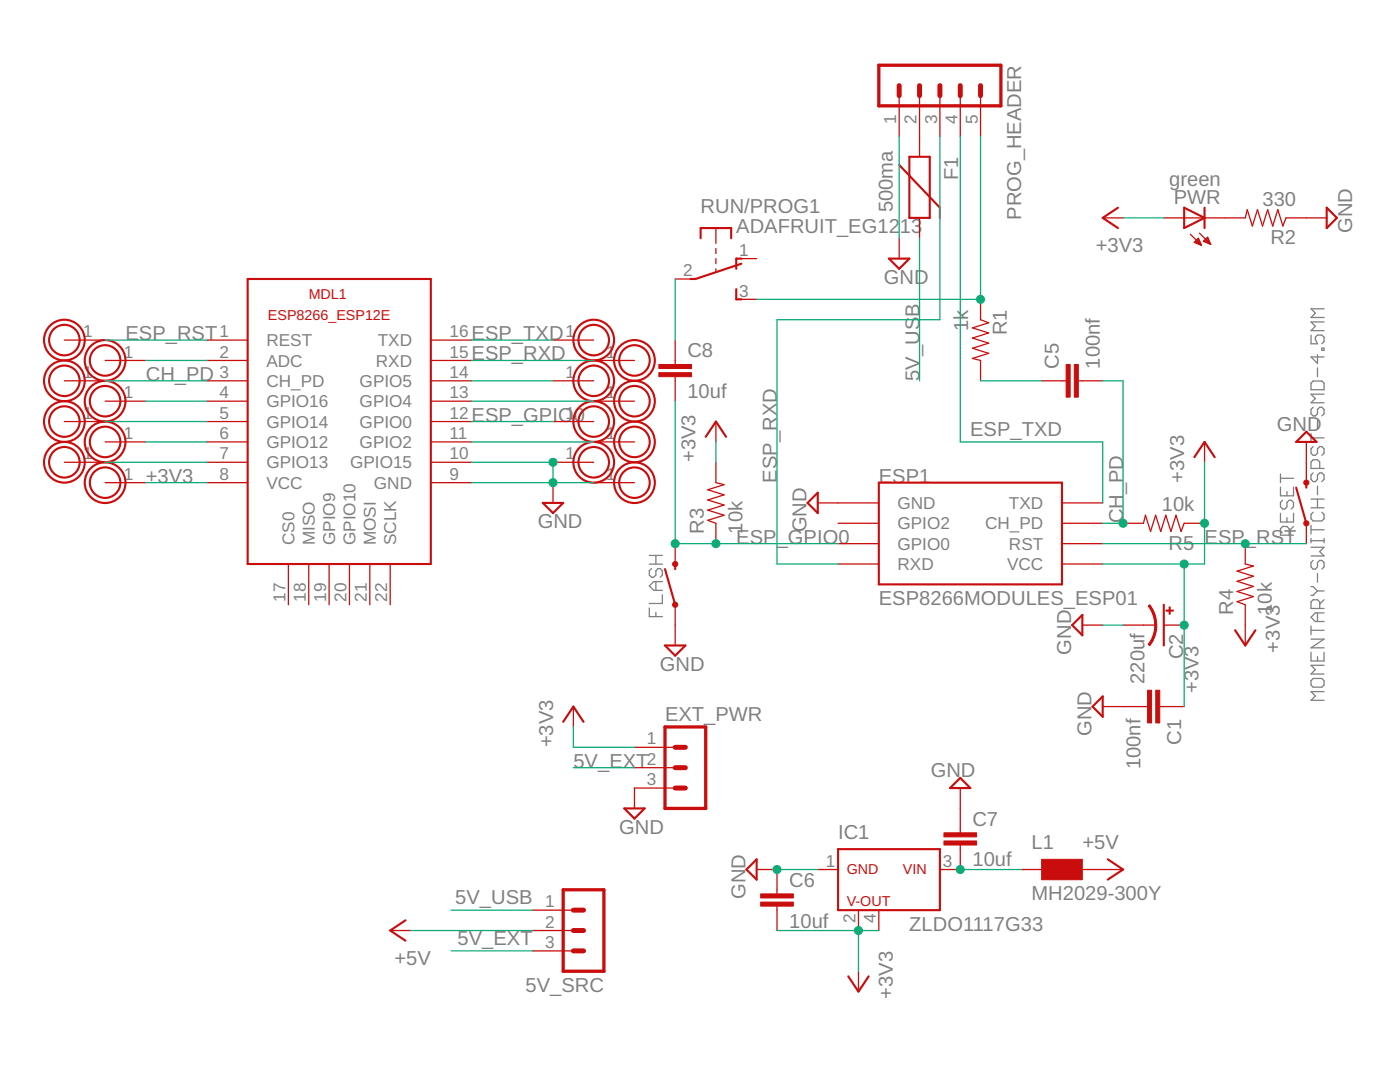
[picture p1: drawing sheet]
<svg xmlns="http://www.w3.org/2000/svg" width="279mm" height="216mm" viewBox="0 0 279 216" stroke-linecap="round" stroke-linejoin="round" font-family="sans-serif">
<g fill="none" stroke="#808080" stroke-width=".25">
<path d="M261.6 66.9v1.7h1.3l-.4-.9v-.4l.4-.4h.9l.4 .4v.9l-.4 .4M262.1 76h1.7l.4 .5v1.3h-2.6v-1.3zM262.9 70.8v1.7l-1.3-1.3h2.6M262.9 73.4v1.7M263.8 69.5h.4v.4h-.4zM264.2 78.7h-2.6l.9 .8-.9 .9h2.6M264.2 64.2h-2.6l.9 .9-.9 .9h2.6M264.2 61.6h-2.6l.9 .9-.9 .9h2.6M255.5 94.6v1.7M255.5 97.2v1.7h2.6v-1.7M255.5 95.4h2.6M256 99.8l-.5 .4v.9l.5 .5h.4l.4-.5v-.9l.5-.4h.4l.4 .4v.9l-.4 .5"/>
<path d="M256.8 98.1v.8M261.6 86.5v1.7M261.6 99.6h2.6M261.6 87.4h2.6M262.1 81.3l-.5 .4v.9l.5 .4h.4l.4-.4v-.9l.5-.4h.4l.4 .4v.9l-.4 .4M262.1 89.1l-.5 .5v.8l.5 .4h.4l.4-.4v-.8l.5-.5h.4l.4 .5v.8l-.4 .4M262.1 94.4l-.5 .4v.9l.5 .4h.4l.4-.4v-.9l.5-.4h.4l.4 .4v.9l-.4 .4M262.9 83.9v1.7M262.9 97v1.7M262.9 99.6v1.7M263.4 93.5v-1.3l-.5-.5h-.8l-.5 .5v1.3h2.6M129.6 112.6h2.6"/>
<path d="M129.6 110.8h2.6M130 113.5l-.4 .4v.8l.4 .5h.5l.4-.5v-.8l.4-.4h.5l.4 .4v.8l-.4 .5M130.9 110.8v1.8M130.9 116.1v1.7M132.2 118.7v1.7h-2.6M132.2 116.1h-1.7l-.9 .8 .9 .9h1.7M255.5 102.4v1.8h2.6v-1.8M256.8 103.3v.9M257.3 106.8v-1.3l-.5-.4h-.8l-.5 .4v1.3h2.6M258.1 105.1l-.8 .8M261.6 104.8v1.8M261.6 107.4v.9"/>
<path d="M261.6 117.1h.5l.8 .8M261.6 109.2h2.6l-.8 .9 .8 .8h-2.6M261.6 107.9h2.6M261.6 105.7h2.6M261.6 101.3h2.6M262.1 102.2l-.5 .4v.9l.5 .4h1.7l.4-.4v-.9l-.4-.4M262.1 111.8l-.5 .4v.9l.5 .5h.4l.4-.5v-.9l.5-.4h.4l.4 .4v.9l-.4 .5M262.9 114.4v1.8M262.9 117.9l-.8 .9h-.5M262.9 117.9h1.3M264.2 107.4v.9M264.2 119.7l-.8 .8"/>
<path d="M129.6 121.3v1.7h2.6M130.9 122.2v.8M261.6 124.9v1.7M261.6 130.2v1.7h2.6v-1.7M261.6 127.5h2.6l-2.6 1.8h2.6M261.6 125.8h2.6M262.1 135.4h1.7l.4 .4v.9l-.4 .4h-1.7l-.5-.4v-.9zM262.9 122.3v1.7M262.9 131v.9M263.4 121.4v-1.3l-.5-.4h-.8l-.5 .4v1.3h2.6M264.2 138h-2.6l.9 .9-.9 .8h2.6M264.2 132.8h-2.6l.9 .8-.9 .9h2.6"/>
<path d="M264.2 122.3h-1.7l-.9 .9 .9 .8h1.7"/>
</g>
<g fill="none" stroke="#c90d0c" stroke-width=".42">
<path d="M179.5 32.9l8.1 8.5v2.1M181.5 31.3h4v12.2h-4zM49.4 55.7h36.6v56.8h-36.6zM139.8 47.5v-2h6.1v2M146.9 57.7v2h1.1M148 51.6h-1.1v2M148 52.6l-9.2 3.1h-1M177.4 51.6h4.1l-2 2zM223.1 41.4l-3 2.1 3 2M236.3 41.4l4.1 2.1-4.1 2zM240.4 41.4v4.1M264.8 41.4l2 2.1-2 2z"/>
<path d="M140.8 87.2l2.1-3.1 2 3.1M163.2 98.3v4.1l-2-2zM175.4 96.3h36.5v20.3h-36.5zM238.4 91.2l2-3 2 3M258.7 97.3l2 7.1M260.7 86.1l2 2.1h-4zM260.7 96.3v1M108.3 100.4h4.1l-2 2zM132.7 113.6l2 7.1M134.7 112.5v1.1M132.7 128.8h4.1l-2.1 2zM216 122.7v4.1l-2-2.1z"/>
<path d="M220.1 139v4l-2.1-2zM232.3 120.7v8.1M246.5 125.8l2 3 2-3M112.4 144l2-3 2.1 3M189.6 157.2l2-2 2.1 2zM124.6 161.3h4.1l-2.1 2zM151 171.5v4l-2-2zM167.3 169.4h20.3v12.2h-20.3zM221.1 171.5l3 2-3 2M80.9 183.6l-3 2.1 3 2M169.3 194.8l2 3.1 2.1-3.1"/>
<circle cx="12.8" cy="67.9" r="4.1"/>
<circle cx="12.8" cy="76" r="4.1"/>
<circle cx="12.8" cy="76" r="3"/>
<circle cx="12.8" cy="67.9" r="3"/>
<circle cx="21" cy="71.9" r="4.1"/>
<circle cx="21" cy="71.9" r="3"/>
<circle cx="118.5" cy="76" r="4.1"/>
<circle cx="118.5" cy="67.9" r="4.1"/>
<circle cx="118.5" cy="67.9" r="3"/>
<circle cx="118.5" cy="76" r="3"/>
<circle cx="126.6" cy="71.9" r="4.1"/>
<circle cx="126.6" cy="71.9" r="3"/>
<circle cx="12.8" cy="92.2" r="4.1"/>
<circle cx="12.8" cy="84.1" r="4.1"/>
<circle cx="12.8" cy="84.1" r="3"/>
<circle cx="12.8" cy="92.2" r="3"/>
<circle cx="21" cy="80.1" r="4.1"/>
<circle cx="21" cy="88.2" r="4.1"/>
<circle cx="21" cy="96.3" r="4.1"/>
<circle cx="21" cy="80.1" r="3"/>
<circle cx="21" cy="88.2" r="3"/>
<circle cx="21" cy="96.3" r="3"/>
<circle cx="118.5" cy="84.1" r="4.1"/>
<circle cx="118.5" cy="92.2" r="4.1"/>
<circle cx="118.5" cy="84.1" r="3"/>
<circle cx="118.5" cy="92.2" r="3"/>
<circle cx="126.6" cy="80.1" r="4.1"/>
<circle cx="126.6" cy="88.2" r="4.1"/>
<circle cx="126.6" cy="96.3" r="4.1"/>
<circle cx="126.6" cy="80.1" r="3"/>
<circle cx="126.6" cy="88.2" r="3"/>
<circle cx="126.6" cy="96.3" r="3"/>
</g>
<g fill="none" stroke="#c90d0c" stroke-width=".25">
<path d="M179.5 19.1v8.1M183.5 19.1v12.2M187.6 19.1v8.1M191.6 19.1v8.1M195.7 19.1v8.1M134.7 55.7h4.1M142.9 45.5v3.1M142.9 49.6v1M142.9 51.6v1M142.9 53.6v.7M146.9 51.6h4.1M146.9 59.7h4.1"/>
<path d="M179.5 47.5v4.1M183.5 43.5v4M195.7 59.7v4.1l1.6 .6-3.2 1 3.2 1-3.2 1.1 3.2 1-3.2 1 3.2 1-3.2 1 1.6 .4v4.1M220.1 43.5h4M232.3 43.5h16.2l.4-1.7 1 3.3 1.1-3.3 1 3.3 1-3.3 1 3.3 1-3.3 1 3.3 .6-1.6h8.2M237.6 46.7l2.2 2.3M238.4 48.4l1.4 .6M238.4 48.4l.8-.9 .6 1.5M238.4 48.3h1.1M238.6 48.1h.8M238.8 47.9h.5M238.8 48.6h.8"/>
<path d="M239 47.7h.2M239.3 48.8h.4M239.4 46.5l2.2 2.3M240.2 48.2l1.4 .6M240.2 48.2l.8-.9 .6 1.5M240.2 48.1h1.1M240.4 47.9h.9M240.6 47.7h.6M240.6 48.3h.8M240.8 47.5h.3M241.2 48.6h.3M12.8 76h8.2"/>
<path d="M12.8 67.9h8.2M21 71.9h8.1M41.3 71.9h8.1M41.3 76h8.1M41.3 67.9h8.1M86 71.9h8.1M86 76h8.1M86 67.9h8.1M110.4 76h8.1M110.4 67.9h8.1M118.5 71.9h8.1M134.7 67.9v4.8"/>
<path d="M134.7 75.2v4.9M207.9 76h4.9M215.2 76h4.9M12.8 84.1h8.2M12.8 92.2h8.2M21 96.3h8.1M21 88.2h8.1M21 80.1h8.1M41.3 96.3h8.1M41.3 84.1h8.1M41.3 88.2h8.1M41.3 80.1h8.1"/>
<path d="M41.3 92.2h8.1M86 96.3h8.1M86 84.1h8.1M86 88.2h8.1M86 80.1h8.1M86 92.2h8.1M110.4 84.1h8.1M110.4 92.2h8.1M110.4 96.3v4.1M118.5 96.3h8.1M118.5 88.2h8.1M118.5 80.1h8.1"/>
<path d="M142.9 84.1v4.1M142.9 92.2v4.1l1.6 .4-3.3 1 3.3 1-3.3 1.1 3.3 1-3.3 1 3.3 1-3.3 1 1.7 .6v4.1M240.4 88.2v4M260.7 88.2v8.1M57.6 112.5v8.2M61.6 112.5v8.2M65.7 112.5v8.2M69.7 112.5v8.2M73.8 112.5v8.2M77.9 112.5v8.2M134.7 108.5v4M163.2 100.4h12.2"/>
<path d="M167.3 104.4h8.1M167.3 108.5h8.1M167.3 112.5h8.1M211.9 100.4h8.2M211.9 104.4h8.2M211.9 108.5h8.2M211.9 112.5h8.2M224.1 104.4h4.1l.4-1.6 1 3.2 1-3.2 1 3.2 1.1-3.2 1 3.2 1-3.2 1 3.2 .6-1.6h4.1M248.5 108.5v4l1.6 .4-3.2 1.1 3.2 1-3.2 1 3.2 1-3.2 1 3.2 1-3.2 1.1 1.6 .6v8.1M260.7 104.4v4.1M134.7 120.7v8.1M216 124.7h4.1"/>
<path d="M224.1 124.7h6.5M232.3 124.7h4M114.4 141v4.1M126.6 149.1h8.1M126.6 153.2h8.1M134.7 157.2h-8.1v4.1M191.6 157.2v9M220.1 141h8.9M231.5 141h4.8M151 173.5h4.1v4.9M163.2 173.5h4.1M191.6 168.6v4.9h-4"/>
<path d="M203.8 173.5h4.1M216 173.5h8.1M77.9 185.7h4M106.3 185.7h8.1M106.3 181.6h8.1M106.3 189.7h8.1M155.1 180.8v4.9M171.3 181.6v4.1M171.3 193.8v4.1M175.4 181.6v4.1"/>
</g>
<path d="M175.4 13h24.3v8.1h-24.3zM132.7 145.1h8.1v16.2h-8.1zM112.4 177.5h8.1v16.3h-8.1z" fill="none" stroke="#c90d0c" stroke-width=".66"/>
<path d="M179.5 17.1v2M183.5 17.1v2M187.6 17.1v2M191.6 17.1v2M195.7 17.1v2M134.7 157.2h2.1M134.7 153.2h2.1M134.7 149.1h2.1M114.4 189.7h2.1M114.4 185.7h2.1M114.4 181.6h2.1" fill="none" stroke="#c90d0c" stroke-width=".99"/>
<g fill="#c90d0c" stroke="#c90d0c" stroke-width=".2">
<path d="M229 137.7h.8v6.6h-.8z"/>
<path d="M230.7 137.7h.8v6.6h-.8z"/>
<path d="M214.4 72.7h.8v6.5h-.8z"/>
<path d="M212.8 72.7h.8v6.5h-.8z"/>
<path d="M151.8 180h6.5v.8h-6.5z"/>
<path d="M151.8 178.4h6.5v.8h-6.5z"/>
<path d="M188.4 167.8h6.5v.8h-6.5z"/>
<path d="M188.4 166.2h6.5v.8h-6.5z"/>
<path d="M207.9 171.5h8.1v4h-8.1z"/>
<path d="M131.5 74.4h6.5v.8h-6.5z"/>
<path d="M131.5 72.7h6.5v.8h-6.5z"/>
<path d="M233.3 121.1h.2v1.5h-.2z"/>
<path d="M232.7 121.7h1.4v.2h-1.4z"/>
</g>
<g fill="#c90d0c" stroke="#c90d0c" stroke-width=".2">
<path d="M230.5 124.7h.4v.4a6.8 6.8 0 0 1-1.4 3.7l-.4-.2a6.2 6.2 0 0 0 1.4-3.9z" fill-rule="evenodd"/>
<path d="M229.2 120.9l.3-.2 .2 .3a6.4 6.4 0 0 1 1.1 3.7h-.4a6.4 6.4 0 0 0-1.2-3.8z" fill-rule="evenodd"/>
<circle cx="260.7" cy="104.4" r=".52"/>
<circle cx="260.7" cy="96.3" r=".52"/>
<circle cx="134.7" cy="120.7" r=".53"/>
<circle cx="134.7" cy="112.6" r=".52"/>
</g>
<g fill="none" stroke="#0dab76" stroke-width=".25">
<path d="M179.5 27.2v20.3M187.6 27.2v36.6h-32.5v48.7h12.2M191.6 27.2v61h28.5v12.2M195.7 27.2v32.5h-44.7M134.7 55.7v12.2M183.5 47.5v28.5M224.1 43.5h8.2M21 67.9h20.3M21 76h20.3M29.1 71.9h12.2M94.1 67.9h16.3M94.1 71.9h24.4"/>
<path d="M94.1 76h16.3M195.7 76h12.2M220.1 76h4v28.4h-4M21 92.2h20.3M21 84.1h20.3M29.1 96.3h12.2M29.1 88.2h12.2M29.1 80.1h12.2M94.1 96.3h24.4M94.1 92.2h16.3v4.1M94.1 88.2h24.4M94.1 84.1h16.3"/>
<path d="M94.1 80.1h24.4M134.7 80.1v28.4h32.6M142.9 88.2v4M240.4 92.2v20.3h-20.3M220.1 108.5h40.6M236.3 112.5v28.5M220.1 124.7h4M114.4 145.1v4h12.2M114.4 153.2h12.2M155.1 173.5h8.1M191.6 173.5h12.2M81.9 185.7h24.4"/>
<path d="M90 181.6h16.3M90 189.7h16.3M155.1 185.7h20.3M171.3 185.7v8.1"/>
</g>
<g fill="#0dab76" stroke="#0dab76" stroke-width=".2">
<circle cx="110.4" cy="96.3" r=".8"/>
<circle cx="110.4" cy="92.2" r=".8"/>
<circle cx="155.1" cy="173.5" r=".8"/>
<circle cx="236.3" cy="112.5" r=".8"/>
<circle cx="240.4" cy="104.4" r=".8"/>
<circle cx="236.3" cy="124.7" r=".8"/>
<circle cx="171.3" cy="185.7" r=".8"/>
<circle cx="224.1" cy="104.4" r=".8"/>
<circle cx="142.9" cy="108.5" r=".8"/>
<circle cx="134.7" cy="108.5" r=".8"/>
<circle cx="248.5" cy="108.5" r=".8"/>
<circle cx="195.7" cy="59.7" r=".8"/>
<circle cx="191.6" cy="173.5" r=".8"/>
</g>
<g font-size="4" fill="#808080">
<text x="191.2" y="36" transform="rotate(-90 191.2 36)">F1</text>
<text x="233.3" y="37.2">green</text>
<text x="234.3" y="40.6">PWR</text>
<text x="251.9" y="41">330</text>
<text x="139.8" y="42.5">RUN/PROG1</text>
<text x="146.9" y="46.5">ADAFRUIT_EG12</text>
<text x="178.2" y="42.4" transform="rotate(-90 178.2 42.4)">500ma</text>
<text x="179.6" y="46.5">13</text>
<text x="203.8" y="43.9" transform="rotate(-90 203.8 43.9)">PROG_HEADER</text>
<text x="269.8" y="46.5" transform="rotate(-90 269.8 46.5)">GND</text>
<text x="218.7" y="50.4">+3V3</text>
<text x="253.5" y="48.7">R2</text>
<text x="176.4" y="56.7">GND</text>
<text x="183.5" y="63.2" transform="rotate(-90 183.5 63.2)">B</text>
<text x="25" y="67.9">ESP_RST</text>
<text x="94.1" y="67.9">ESP_TXD</text>
<text x="94.1" y="71.9">ESP_RXD</text>
<text x="137.2" y="71.3">C8</text>
<text x="193.3" y="66" transform="rotate(-90 193.3 66)">1k</text>
<text x="200.9" y="66.9" transform="rotate(-90 200.9 66.9)">R1</text>
<text x="29.1" y="76">CH_PD</text>
<text x="183.5" y="76" transform="rotate(-90 183.5 76)">5V_US</text>
<text x="211.3" y="73.5" transform="rotate(-90 211.3 73.5)">C5</text>
<text x="219.5" y="73.5" transform="rotate(-90 219.5 73.5)">100nf</text>
<text x="137.2" y="79.4">10uf</text>
<text x="94.1" y="84.1">ESP_GPIO0</text>
<text x="193.6" y="86.9">ESP_TXD</text>
<text x="254.8" y="85.9">GND</text>
<text x="138.8" y="92.2" transform="rotate(-90 138.8 92.2)">+3V3</text>
<text x="29.1" y="96.3">+3V3</text>
<text x="155.1" y="96.3" transform="rotate(-90 155.1 96.3)">ESP_RXD</text>
<text x="175.4" y="96.3">ESP1</text>
<text x="231.9" y="102">10k</text>
<text x="236.3" y="96.3" transform="rotate(-90 236.3 96.3)">+3V3</text>
<text x="107.3" y="105.4">GND</text>
<text x="140.5" y="106.5" transform="rotate(-90 140.5 106.5)">R3</text>
<text x="148.2" y="106.5" transform="rotate(-90 148.2 106.5)">10k</text>
<text x="160.9" y="106.2" transform="rotate(-90 160.9 106.2)">GND</text>
<text x="224.1" y="104.4" transform="rotate(-90 224.1 104.4)">CH_PD</text>
<text x="146.9" y="108.5">ESP_GPIO0</text>
<text x="233.2" y="109.7">R5</text>
<text x="240.4" y="108.5">ESP_RST</text>
<text x="175.4" y="120.7">ESP8266MODULES_ESP01</text>
<text x="246.1" y="122.7" transform="rotate(-90 246.1 122.7)">R4</text>
<text x="253.8" y="122.7" transform="rotate(-90 253.8 122.7)">10k</text>
<text x="213.8" y="130.6" transform="rotate(-90 213.8 130.6)">GND</text>
<text x="236.1" y="131.5" transform="rotate(-90 236.1 131.5)">C2</text>
<text x="255.4" y="130.2" transform="rotate(-90 255.4 130.2)">+3V3</text>
<text x="131.7" y="133.9">GND</text>
<text x="228.4" y="136.5" transform="rotate(-90 228.4 136.5)">220uf</text>
<text x="132.7" y="143.8">EXT_PWR</text>
<text x="239.2" y="138.3" transform="rotate(-90 239.2 138.3)">+3V3</text>
<text x="110.4" y="149.1" transform="rotate(-90 110.4 149.1)">+3V3</text>
<text x="217.8" y="146.9" transform="rotate(-90 217.8 146.9)">GND</text>
<text x="235.7" y="148.6" transform="rotate(-90 235.7 148.6)">C1</text>
<text x="114.4" y="153.2">5V_EXT</text>
<text x="185.7" y="155">GND</text>
<text x="227.6" y="153.5" transform="rotate(-90 227.6 153.5)">100nf</text>
<text x="123.6" y="166.4">GND</text>
<text x="167.3" y="167.4">IC1</text>
<text x="194.1" y="164.8">C7</text>
<text x="194.1" y="172.9">10uf</text>
<text x="205.9" y="169.4">L1</text>
<text x="216" y="169.4">+5V</text>
<text x="148.8" y="179.4" transform="rotate(-90 148.8 179.4)">GND</text>
<text x="157.5" y="176.9">C6</text>
<text x="205.9" y="179.6">MH2029-300Y</text>
<text x="90.9" y="180.4">5V_USB</text>
<text x="157.5" y="185.1">10uf</text>
<text x="181.5" y="185.7">ZLDO1117G33</text>
<text x="91.3" y="188.5">5V_EXT</text>
<text x="78.7" y="192.6">+5V</text>
<text x="104.9" y="197.9">5V_SRC</text>
<text x="178.2" y="199.3" transform="rotate(-90 178.2 199.3)">+3V3</text>
</g>
<g font-size="3.4" fill="#808080">
<text x="178.9" y="24.7" transform="rotate(-90 178.9 24.7)">1</text>
<text x="182.9" y="24.7" transform="rotate(-90 182.9 24.7)">2</text>
<text x="187" y="24.7" transform="rotate(-90 187 24.7)">3</text>
<text x="191.1" y="24.7" transform="rotate(-90 191.1 24.7)">4</text>
<text x="195.1" y="24.7" transform="rotate(-90 195.1 24.7)">5</text>
<text x="147.5" y="51">1</text>
<text x="136.3" y="55.1">2</text>
<text x="147.5" y="59.2">3</text>
<text x="16.6" y="67.3">1</text>
<text x="24.7" y="71.4">1</text>
<text x="43.8" y="71.4">2</text>
<text x="43.8" y="67.3">1</text>
<text x="53.2" y="69.1">REST</text>
<text x="75.4" y="69.1">TXD</text>
<text x="89.7" y="71.4">15</text>
<text x="89.7" y="67.3">16</text>
<text x="112.9" y="67.3">1</text>
<text x="121" y="71.4">1</text>
<text x="16.6" y="75.4">1</text>
<text x="43.8" y="75.4">3</text>
<text x="53.2" y="73.1">ADC</text>
<text x="53.2" y="77.2">CH_PD</text>
<text x="71.8" y="77.2">GPIO5</text>
<text x="75" y="73.1">RXD</text>
<text x="89.7" y="75.4">14</text>
<text x="112.9" y="75.4">1</text>
<text x="16.6" y="83.5">1</text>
<text x="24.7" y="79.5">1</text>
<text x="43.8" y="83.5">5</text>
<text x="43.8" y="79.5">4</text>
<text x="53.2" y="81.3">GPIO16</text>
<text x="71.8" y="81.3">GPIO4</text>
<text x="89.7" y="83.5">12</text>
<text x="89.7" y="79.5">13</text>
<text x="112.9" y="83.5">1</text>
<text x="121" y="79.5">1</text>
<text x="24.7" y="87.6">1</text>
<text x="43.8" y="87.6">6</text>
<text x="53.2" y="89.4">GPIO12</text>
<text x="53.2" y="85.3">GPIO14</text>
<text x="71.8" y="85.3">GPIO0</text>
<text x="71.8" y="89.4">GPIO2</text>
<text x="89.7" y="87.6">11</text>
<text x="121" y="87.6">1</text>
<text x="16.6" y="91.7">1</text>
<text x="24.7" y="95.7">1</text>
<text x="43.8" y="91.7">7</text>
<text x="43.8" y="95.7">8</text>
<text x="53.2" y="93.5">GPIO13</text>
<text x="69.9" y="93.5">GPIO15</text>
<text x="89.7" y="95.7">9</text>
<text x="89.7" y="91.7">10</text>
<text x="112.9" y="91.7">1</text>
<text x="121" y="95.7">1</text>
<text x="53.2" y="97.5">VCC</text>
<text x="74.6" y="97.5">GND</text>
<text x="179.1" y="101.6">GND</text>
<text x="201.4" y="101.6">TXD</text>
<text x="179.1" y="105.6">GPIO2</text>
<text x="196.6" y="105.6">CH_PD</text>
<text x="58.8" y="108.8" transform="rotate(-90 58.8 108.8)">CS0</text>
<text x="62.8" y="108.8" transform="rotate(-90 62.8 108.8)">MISO</text>
<text x="66.9" y="108.8" transform="rotate(-90 66.9 108.8)">GPIO9</text>
<text x="71" y="108.8" transform="rotate(-90 71 108.8)">GPIO10</text>
<text x="75" y="108.8" transform="rotate(-90 75 108.8)">MOSI</text>
<text x="79.1" y="108.8" transform="rotate(-90 79.1 108.8)">SCLK</text>
<text x="179.1" y="109.7">GPIO0</text>
<text x="179.1" y="113.8">RXD</text>
<text x="201" y="113.8">VCC</text>
<text x="201.4" y="109.7">RST</text>
<text x="57" y="120.1" transform="rotate(-90 57 120.1)">17</text>
<text x="61" y="120.1" transform="rotate(-90 61 120.1)">18</text>
<text x="65.1" y="120.1" transform="rotate(-90 65.1 120.1)">19</text>
<text x="69.2" y="120.1" transform="rotate(-90 69.2 120.1)">20</text>
<text x="73.2" y="120.1" transform="rotate(-90 73.2 120.1)">21</text>
<text x="77.3" y="120.1" transform="rotate(-90 77.3 120.1)">22</text>
<text x="129.1" y="148.5">1</text>
<text x="129.1" y="152.6">2</text>
<text x="129.1" y="156.7">3</text>
<text x="164.8" y="172.9">1</text>
<text x="188.1" y="172.9">3</text>
<text x="108.8" y="181">1</text>
<text x="108.8" y="185.1">2</text>
<text x="170.7" y="184.1" transform="rotate(-90 170.7 184.1)">2</text>
<text x="174.8" y="184.1" transform="rotate(-90 174.8 184.1)">4</text>
<text x="108.8" y="189.2">3</text>
</g>
<g font-size="2.9" fill="#c90d0c">
<text x="61.6" y="59.7">MDL1</text>
<text x="53.5" y="63.8">ESP8266_ESP12E</text>
<text x="169" y="174.4">GND</text>
<text x="180.2" y="174.4">VIN</text>
<text x="169" y="180.8">V-OUT</text>
</g>
</svg>
